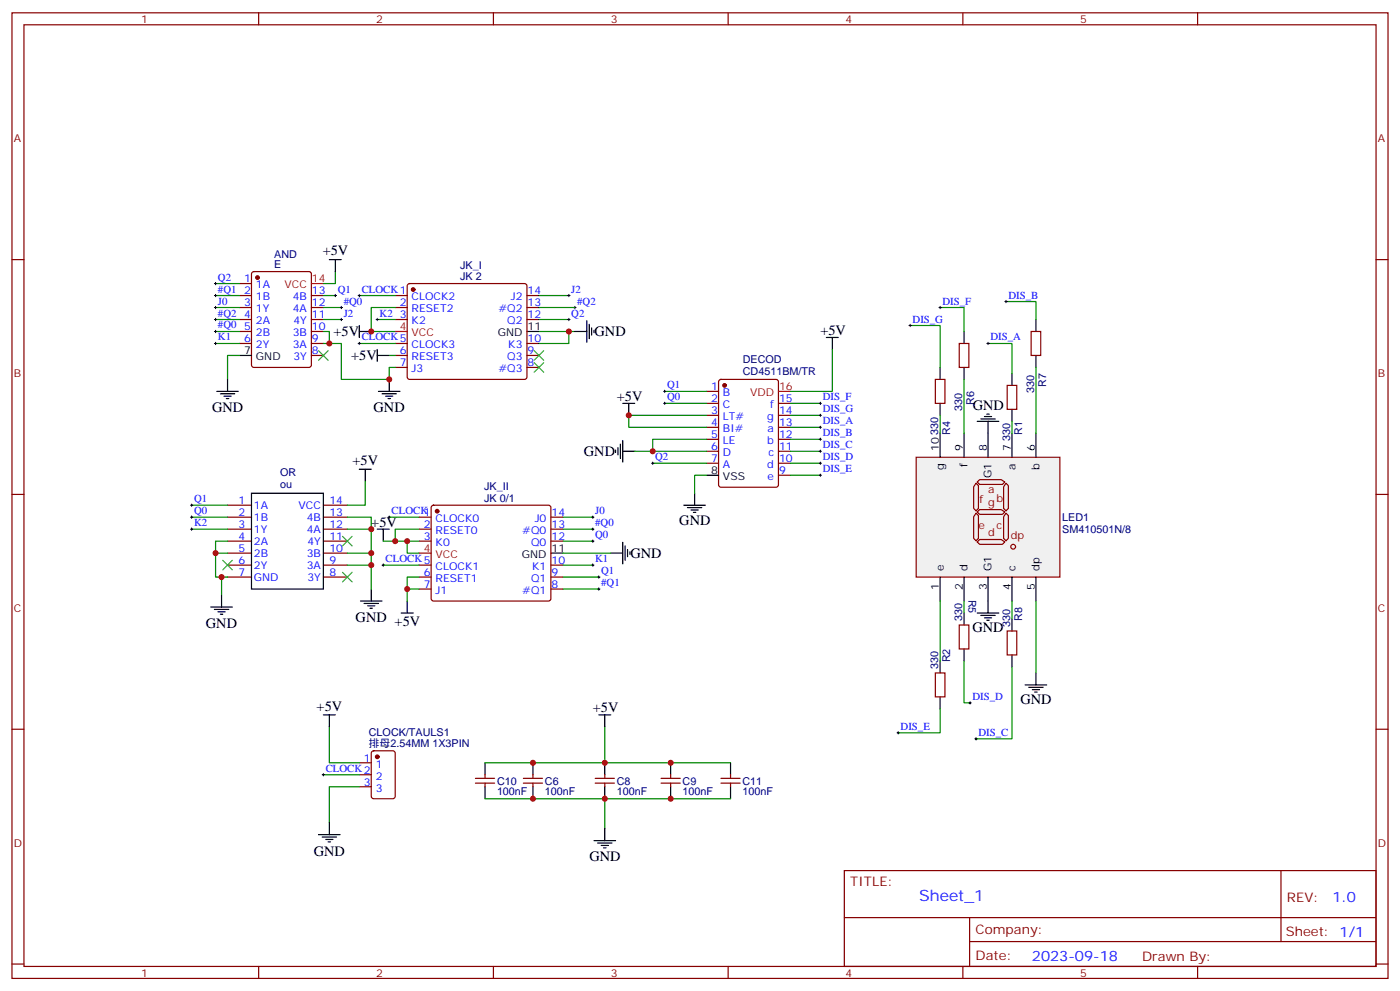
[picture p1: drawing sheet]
<svg xmlns="http://www.w3.org/2000/svg" width="412mm" height="292mm" viewBox="0 0 412 292" stroke-linecap="round" stroke-linejoin="round" font-family="sans-serif">
<g fill="none" stroke="#870000" stroke-width=".35">
<path d="M3.5 3.8h405.4v284.3h-405.4zM7.1 7.3h398.2v277.3h-398.2zM76.2 3.8v3.5M145.3 3.8v3.5M214.5 3.8v3.5M283.6 3.8v3.5M352.8 3.8v3.5M3.5 76.4h3.6M405.3 76.4h3.6M70.6 87h3.5M70.6 90.6h3.5M70.6 94.1h3.5"/>
<path d="M70.6 83.5h3.5M70.6 97.6h3.5M74.3 80.2l.5-.2h16.2l.7 .4v27.1l-.4 .6-16.5 .1-.7-.5v-27zM91.7 87h3.5M91.7 90.6h3.5M91.7 94.1h3.5M91.7 97.6h3.5M116.4 87h3.5M116.4 90.6h3.5M116.4 94.1h3.5M120.2 83.7l.4-.2h33.9l.5 .2 .2 .5v26.8l-.2 .5-.5 .2h-33.9l-.4-.2-.3-.5v-26.8zM155.2 87h3.5"/>
<path d="M155.2 90.6h3.5M155.2 94.1h3.5M70.6 101.1h3.5M91.7 101.1h3.5M91.7 104.7h3.5M116.4 101.1h3.5M116.4 104.7h3.5M116.4 108.2h3.5M155.2 101.1h3.5M155.2 104.7h3.5M155.2 108.2h3.5M208.1 115.3h3.6"/>
<path d="M208.1 118.8h3.6M211.9 111.9l.5-.2h16.2l.7 .5v30.6l-.5 .6-16.4 .1-.7-.5v-30.6zM229.3 118.8h3.5M208.1 122.3h3.6M208.1 125.8h3.6M208.1 129.4h3.6M208.1 132.9h3.6M208.1 136.4h3.6M229.3 122.3h3.5M229.3 125.8h3.5M229.3 129.4h3.5M229.3 132.9h3.5"/>
<path d="M229.3 136.4h3.5M229.3 139.9h3.5M3.5 145.6h3.6M123.5 152.3h3.5M123.5 155.8h3.5M123.5 159.3h3.5M127.2 149l.5-.2h33.9l.5 .2 .2 .5v26.8l-.3 .5-.4 .2h-33.9l-.5-.2-.2-.5v-26.8zM162.3 152.3h3.5M162.3 155.8h3.5M162.3 159.3h3.5M405.3 145.6h3.6M123.5 166.4h3.5"/>
<path d="M123.5 169.9h3.5M123.5 173.5h3.5M162.3 166.4h3.5M162.3 169.9h3.5M162.3 173.5h3.5M3.5 214.7h3.6M405.3 214.7h3.6M248.7 256.4h156.6v28.2h-156.6zM377.3 256.4v20.9M248.7 270.2h156.5M285.6 277.3h119.6M285.6 270.2v14.1"/>
<path d="M3.5 283.9h3.6M76.2 284.6v3.5M145.3 284.6v3.5M214.5 284.6v3.5M283.6 284.6v3.5M352.8 284.6v3.5M405.3 283.9h3.6"/>
</g>
<path d="M155.2 97.6h3.5M70.6 104.7h3.5M208.1 139.9h3.6M162.3 162.9h3.5" fill="none" stroke="#000" stroke-width=".35"/>
<path d="M91.7 83.5h3.5M116.4 97.6h3.5M229.3 115.3h3.5M123.5 162.9h3.5" fill="none" stroke="#f00" stroke-width=".35"/>
<g fill="#870000" stroke="#870000" stroke-width=".35">
<circle cx="121.7" cy="85.3" r=".53"/>
<circle cx="128.8" cy="150.5" r=".53"/>
<circle cx="75.8" cy="81.7" r=".53"/>
<circle cx="213.4" cy="113.5" r=".53"/>
</g>
<path d="M269.9 134.7h42.3v35.2h-42.3z" fill="#f0f0f0" stroke="#870000" stroke-width=".35"/>
<path d="M276.9 127.6v7.1M284 127.6v7.1M291 127.6v7.1M298.1 127.6v7.1M305.2 127.6v7.1M276.9 169.9v7.1M284 169.9v7.1M298.1 169.9v7.1M305.2 169.9v7.1" fill="none" stroke="#000" stroke-width=".35"/>
<path d="M287.5 142.3l.7 .7v6.7l-.7 .7-.7-.7v-6.3zM287.5 151.1l.7 .7v6.7l-.7 .7-.7-.7v-6.3zM287.9 141.9l.7-.7h6.3l1.1 .7-.7 .7h-6.7zM287.9 150.8l.7-.7h6.3l1.1 .7-.7 .7h-6.7zM287.9 159.6l.7-.7h6.3l1.1 .7-.7 .7h-6.7zM296.3 142.3l.7 .7v6.7l-.7 .7-.7-.7v-6.3zM296.3 151.1l.7 .7v6.7l-.7 .7-.7-.7v-6.3z" fill="none" stroke="#870000" stroke-width=".35"/>
<circle cx="298.5" cy="161" r=".71" fill="#f0f0f0" stroke="#870000" stroke-width=".35"/>
<g fill="none" stroke="#000" stroke-width=".35">
<path d="M97 76.4h3.5M98.8 76.4v3.6M105.8 97.6h3.6M105.8 95.8v3.6M169.3 97.6h3.6M172.9 94.4v6.4M173.6 95.5v4.2M174.3 96.6v2.1M175 97.3v.7M243.4 99.4h3.5M245.2 99.4v3.5M284 97.6v3.5"/>
<path d="M305.2 94.1v3.5M63.9 115.3h6.3M64.9 116h4.2M66 116.7h2.1M66.7 117.4h.7M67 111.7v3.6M111.1 104.7h3.6M111.1 102.9v3.5M111.5 115.3h6.3M112.5 116h4.3M113.6 116.7h2.1M114.3 117.4h.7"/>
<path d="M114.7 111.7v3.6M183.4 118.8h3.6M185.2 118.8v3.5M276.9 108.2v3.5M276.9 118.8v3.5M284 108.2v3.5M298.1 110v3.5M305.2 104.7v3.5M105.8 138.2h3.6M107.6 138.2v3.5M181.3 132.5v.7M182 131.8v2.1"/>
<path d="M182.7 130.8v4.2M183.4 132.9h3.6M183.4 129.7v6.4M287.9 124.1h6.3M288.9 123.4h4.3M290 122.7h2.1M290.7 122h.7M291 124.1v3.5M298.1 120.5v3.6M74.1 145.2h21.1v28.3h-21.1zM111.1 155.8h3.6M112.9 155.8v3.5"/>
<path d="M183.4 159.7v6.4M201.4 148.8h6.4M202.5 149.5h4.2M203.6 150.2h2.1M204.3 150.9h.7M204.6 145.2v3.6M62.1 178.8h6.3M63.1 179.5h4.3M65.3 175.2v3.6M106.2 177h6.3M107.2 177.7h4.3M108.3 178.4h2.1"/>
<path d="M109 179.1h.7M109.4 173.5v3.5M119.9 177v3.5M179.9 162.9h3.5M184.1 160.8v4.2M184.9 161.8v2.1M185.6 162.5v.7M291 169.9v10.6M64.2 180.2h2.1M64.9 180.9h.7M118.2 180.5h3.5M276.9 194.6v3.6"/>
<path d="M284 180.5v3.5M284 191.1v3.5M287.9 180.5h6.3M288.9 181.2h4.3M290 181.9h2.1M290.7 182.6h.7M298.1 182.3v3.5M298.1 192.9v3.5M305.2 198.2v3.5M95.2 210.5h3.6M97 210.5v3.5M176.4 210.5h3.5"/>
<path d="M178.2 210.5v3.5M276.9 205.2v3.5M302 201.7h6.3M303 202.4h4.3M304.1 203.1h2.1M304.8 203.8h.7M142.9 224.6v3.5M142.9 231.7v3.5M157 224.6v3.5M157 231.7v3.5M178.2 224.6v3.5M178.2 231.7v3.5"/>
<path d="M197.6 224.6v3.5M197.6 231.7v3.5M215.2 224.6v3.5M215.2 231.7v3.5M93.8 245.8h6.4M94.9 246.5h4.2M96 247.2h2.1M96.7 247.9h.7M97 242.3v3.5M175 247.5h6.3M176 248.2h4.3M177.1 249h2.1"/>
<path d="M177.8 249.7h.7M178.2 244v3.5"/>
</g>
<g fill="none" stroke="#870000" stroke-width=".35">
<path d="M303.7 97.6h2.9v7.1h-2.9zM275.5 111.7h2.8v7.1h-2.8zM282.6 101.1h2.8v7.1h-2.8zM296.7 113.5h2.8v7h-2.8zM67 148.8h7.1M67 152.3h7.1M67 155.8h7.1M67 159.3h7.1M95.2 148.8h7.1M95.2 152.3h7.1M95.2 155.8h7.1M95.2 159.3h7.1"/>
<path d="M67 162.9h7.1M67 166.4h7.1M67 169.9h7.1M95.2 162.9h7.1M95.2 166.4h7.1M95.2 169.9h7.1M275.5 198.2h2.8v7h-2.8zM282.6 184h2.8v7.1h-2.8zM296.7 185.8h2.8v7.1h-2.8zM105.8 224.6h3.6M105.8 228.1h3.6M105.8 231.7h3.6"/>
<path d="M109.6 221.3l.5-.2h5.6l.7 .4v13l-.4 .6-5.9 .1-.7-.5v-12.9zM140.1 230.6h5.6M140.1 229.2h5.6M142.9 228.1v1.1M142.9 230.6v1.1M154.2 230.6h5.6M154.2 229.2h5.6M157 228.1v1.1M157 230.6v1.1M175.3 230.6h5.7M175.3 229.2h5.7M178.2 228.1v1.1"/>
<path d="M178.2 230.6v1.1M194.7 230.6h5.7M194.7 229.2h5.7M197.6 228.1v1.1M197.6 230.6v1.1M212.4 230.6h5.6M212.4 229.2h5.6M215.2 228.1v1.1M215.2 230.6v1.1"/>
</g>
<g fill="none" stroke="#008700" stroke-width=".35">
<path d="M98.8 80v3.5h-3.6M63.5 83.5h7.1M63.5 87h7.1M63.5 90.6h7.1M63.5 94.1h7.1M63.5 97.6h7.1M95.2 97.6h1.8v3.5h3.5v10.6h14.2v-3.5h1.7M95.2 87h3.6M95.2 90.6h5.3M95.2 94.1h5.3M105.8 87h10.6M111.1 94.1h5.3"/>
<path d="M116.4 90.6h-7v7h7M158.7 87h8.9M158.7 90.6h10.6M158.7 94.1h8.9M158.7 97.6h10.6M167.6 97.6v3.5h-8.9M268.1 95.8h8.8v12.4M276.9 90.6h7.1v7M296.3 88.8h8.9v5.3M63.5 101.1h7.1M70.6 104.7h-3.6v7M95.2 101.1h1.8"/>
<path d="M105.8 101.1h10.6M114.7 104.7h1.7M195.8 115.3h12.3M195.8 118.8h12.3M232.8 118.8h8.9M245.2 102.9v12.4h-12.4M284 111.7v15.9M291 101.1h7.1v8.9M305.2 108.2v19.4M187 132.9h21.1M192.3 136.4h15.8M208.1 129.4h-15.8v3.5"/>
<path d="M208.1 122.3h-22.9v3.5h22.9M208.1 139.9h-3.5v5.3M232.8 136.4h8.9M232.8 132.9h8.9M232.8 122.3h8.9M232.8 125.8h8.9M232.8 129.4h8.9M232.8 139.9h8.9M276.9 122.3v5.3M298.1 124.1v3.5M56.4 152.3h10.6M56.4 148.8h10.6"/>
<path d="M56.4 155.8h10.6M67 159.3h-3.5v10.6h1.8M102.3 152.3h7.1v10.6M102.3 155.8h7.1M107.6 141.7v7.1h-5.3M112.9 159.3h10.6M114.7 152.3h8.8M119.9 159.3v3.6h3.6M123.5 155.8h-7.1v3.5M165.8 152.3h8.8M165.8 159.3h8.8M165.8 155.8h8.8"/>
<path d="M63.5 162.9h3.5M67 169.9h-1.7v5.3M102.3 166.4h7.1v7.1M102.3 162.9h7.1v3.5M112.9 166.4h10.6M123.5 173.5h-3.6v3.5M123.5 169.9h-3.6v3.6M165.8 166.4h8.8M165.8 162.9h14.1M165.8 169.9h10.6M165.8 173.5h10.6M276.9 177v17.6"/>
<path d="M284 177v3.5M298.1 177v5.3M305.2 177v21.2M284 194.6v12.4h1.8M298.1 196.4v21.2h-10.6M97 214v10.6h8.8M178.2 214v10.6M276.9 208.7v7.1h-12.3M95.2 228.1h10.6M105.8 231.7h-8.8v10.6M142.9 235.2h72.3M142.9 224.6h72.3"/>
<path d="M178.2 235.2v8.8"/>
</g>
<g fill="none" stroke="#000" stroke-width=".29">
<path d="M63.1 90.6h.8M63.1 83.5h.8M63.1 87h.8M63.1 94.1h.8M63.1 97.6h.8M63.5 83.1v.8M63.5 86.7v.7M63.5 90.2v.7M63.5 93.7v.7M63.5 97.3v.7M98.4 87h.7M98.8 86.7v.7"/>
<path d="M100.2 90.6h.7M100.2 94.1h.7M100.5 90.2v.7M100.5 93.7v.7M105.5 87h.7M105.8 86.7v.7M110.8 94.1h.7M111.1 93.7v.7M167.2 87h.7M167.2 94.1h.7M167.6 86.7v.7M167.6 93.7v.7"/>
<path d="M169 90.6h.7M169.3 90.2v.7M267.8 95.8h.7M268.1 95.5v.7M276.6 90.6h.7M276.9 90.2v.7M296 88.8h.7M296.3 88.4v.7M63.1 101.1h.8M63.5 100.8v.7M105.5 101.1h.7M105.8 100.8v.7"/>
<path d="M195.4 118.8h.7M195.4 115.3h.7M195.8 114.9v.7M195.8 118.4v.7M241.3 118.8h.7M241.7 118.4v.7M290.7 101.1h.7M291 100.8v.7M191.9 136.4h.7M192.3 136.1v.7M241.3 136.4h.7M241.3 139.9h.7"/>
<path d="M241.3 132.9h.7M241.3 129.4h.7M241.3 125.8h.7M241.3 122.3h.7M241.7 122v.7M241.7 125.5v.7M241.7 129v.7M241.7 132.5v.7M241.7 136.1v.7M241.7 139.6v.7M56.1 152.3h.7M56.1 148.8h.7"/>
<path d="M56.1 155.8h.7M56.4 148.4v.7M56.4 151.9v.7M56.4 155.5v.7M114.3 152.3h.7M114.7 151.9v.7M174.3 152.3h.7M174.3 155.8h.7M174.3 159.3h.7M174.6 151.9v.7M174.6 155.5v.7M174.6 159v.7"/>
<path d="M112.5 166.4h.7M112.9 166.1v.7M174.3 166.4h.7M174.6 166.1v.7M176 173.5h.7M176 169.9h.7M176.4 169.6v.7M176.4 173.1v.7M264.2 215.8h.7M264.6 215.4v.7M285.4 207h.7M285.8 206.6v.7"/>
<path d="M287.2 217.6h.7M287.5 217.2v.7M94.9 228.1h.7M95.2 227.8v.7"/>
</g>
<circle cx="111.1" cy="222.8" r=".53" fill="#870000" stroke="#870000" stroke-width=".35"/>
<path d="M93.8 103.3l2.9 2.8M96.7 103.3l-2.9 2.8M157.3 103.3l2.9 2.8M157.3 106.8l2.9 2.8M160.2 103.3l-2.9 2.8M160.2 106.8l-2.9 2.8M100.9 157.9l2.8 2.9M103.7 157.9l-2.8 2.9M65.6 165l2.8 2.8M68.4 165l-2.8 2.8M100.9 168.5l2.8 2.8M103.7 168.5l-2.8 2.8" fill="none" stroke="#3c3" stroke-width=".35"/>
<g fill="#c00">
<circle cx="192.3" cy="132.9" r=".88"/>
<circle cx="185.2" cy="122.3" r=".88"/>
<circle cx="157" cy="235.2" r=".88"/>
<circle cx="178.2" cy="235.2" r=".88"/>
<circle cx="197.6" cy="235.2" r=".88"/>
<circle cx="197.6" cy="224.6" r=".88"/>
<circle cx="178.2" cy="224.6" r=".88"/>
<circle cx="157" cy="224.6" r=".88"/>
<circle cx="119.9" cy="159.3" r=".88"/>
<circle cx="109.4" cy="97.6" r=".88"/>
<circle cx="167.6" cy="97.6" r=".88"/>
<circle cx="119.9" cy="173.5" r=".88"/>
<circle cx="116.4" cy="159.3" r=".88"/>
<circle cx="114.7" cy="111.7" r=".88"/>
<circle cx="97" cy="101.1" r=".88"/>
<circle cx="109.4" cy="166.4" r=".88"/>
<circle cx="109.4" cy="162.9" r=".88"/>
<circle cx="109.4" cy="155.8" r=".88"/>
<circle cx="65.3" cy="169.9" r=".88"/>
<circle cx="63.5" cy="162.9" r=".88"/>
</g>
<text font-size="4.6" fill="#00f" x="270.8" y="265.4">Sheet_1</text>
<g font-size="4.2">
<text x="95.1" y="75.2">+5V</text>
<text x="98.2" y="98.9">+5V</text>
<text x="175.2" y="98.9">GND</text>
<text x="241.7" y="98.7">+5V</text>
<text x="103.4" y="106.1">+5V</text>
<text x="181.7" y="118.1">+5V</text>
<text x="62.5" y="121.2">GND</text>
<text x="110.1" y="121.4">GND</text>
<text x="286.5" y="120.7">GND</text>
<text x="103.8" y="137">+5V</text>
<text x="172" y="134.3">GND</text>
<text x="109.4" y="155.1">+5V</text>
<text x="200.1" y="154.7">GND</text>
<text x="185.7" y="164.2">GND</text>
<text x="60.7" y="184.9">GND</text>
<text x="104.8" y="183.2">GND</text>
<text x="116.2" y="184.4">+5V</text>
<text x="286.5" y="186.2">GND</text>
<text x="93.3" y="209.3">+5V</text>
<text x="174.6" y="209.8">+5V</text>
<text x="300.6" y="207.3">GND</text>
<text x="92.4" y="252">GND</text>
<text x="173.6" y="253.5">GND</text>
</g>
<g font-size="4.2" fill="#00f">
<text x="392.5" y="265.6">1.0</text>
<text x="304" y="283">2023-09-18</text>
</g>
<g font-size="3.9" fill="#800">
<text x="250.5" y="260.9">TITLE:</text>
<text x="379.1" y="265.6">REV:</text>
<text x="287.4" y="275.1">Company:</text>
<text x="378.7" y="275.8">Sheet: 1/1</text>
<text x="287.4" y="282.8">Date:</text>
<text x="336.4" y="282.9">Drawn By:</text>
</g>
<g font-size="3.2" fill="#800">
<text x="41.6" y="6.8">1</text>
<text x="110.8" y="6.8">2</text>
<text x="179.9" y="6.8">3</text>
<text x="249.1" y="6.8">4</text>
<text x="318.2" y="6.8">5</text>
<text x="4.1" y="41.9">A</text>
<text x="405.9" y="41.9">A</text>
<text x="4.1" y="111">B</text>
<text x="405.9" y="111">B</text>
<text x="288.6" y="148.1">f</text>
<text x="291" y="145.2">a</text>
<text x="291" y="149.1">g</text>
<text x="293.5" y="147.7">b</text>
<text x="288.2" y="155.8">e</text>
<text x="293.5" y="155.8">c</text>
<text x="291" y="157.9">d</text>
<text x="297.7" y="158.6">dp</text>
<text x="4.1" y="180.2">C</text>
<text x="405.9" y="180.2">C</text>
<text x="4.1" y="249.3">D</text>
<text x="405.9" y="249.3">D</text>
<text x="41.6" y="287.6">1</text>
<text x="110.8" y="287.6">2</text>
<text x="179.9" y="287.6">3</text>
<text x="249.1" y="287.6">4</text>
<text x="318.2" y="287.6">5</text>
</g>
<g font-size="3.2" fill="#000080">
<text x="80.8" y="75.9">AND</text>
<text x="80.8" y="78.8">E</text>
<text x="135.6" y="82.4">JK 2</text>
<text x="135.6" y="79.1">JK_I</text>
<text x="218.8" y="106.8">DECOD</text>
<text x="218.8" y="110.3">CD4511BM/TR</text>
<text x="308.2" y="113.9" transform="rotate(-90 308.2 113.9)">R7</text>
<text x="287" y="119.2" transform="rotate(-90 287 119.2)">R6</text>
<text x="304.6" y="115.9" transform="rotate(-90 304.6 115.9)">330</text>
<text x="283.5" y="121.2" transform="rotate(-90 283.5 121.2)">330</text>
<text x="276.4" y="128.2" transform="rotate(-90 276.4 128.2)">330</text>
<text x="279.9" y="128" transform="rotate(-90 279.9 128)">R4</text>
<text x="297.6" y="130" transform="rotate(-90 297.6 130)">330</text>
<text x="301.1" y="128" transform="rotate(-90 301.1 128)">R1</text>
<text x="82.5" y="143.8">ou</text>
<text x="82.5" y="140.3">OR</text>
<text x="142.6" y="147.7">JK 0/1</text>
<text x="142.6" y="144.3">JK_II</text>
<text x="312.9" y="153.4">LED1</text>
<text x="312.9" y="156.9">SM410501N/8</text>
<text x="285.3" y="176.5" transform="rotate(90 285.3 176.5)">R5</text>
<text x="283.5" y="182.9" transform="rotate(-90 283.5 182.9)">330</text>
<text x="297.6" y="184.7" transform="rotate(-90 297.6 184.7)">330</text>
<text x="301.1" y="182.7" transform="rotate(-90 301.1 182.7)">R8</text>
<text x="276.4" y="197" transform="rotate(-90 276.4 197)">330</text>
<text x="279.9" y="195.1" transform="rotate(-90 279.9 195.1)">R2</text>
<text x="108.7" y="219.9">排母2.54MM 1X3PIN</text>
<text x="108.7" y="216.7">CLOCK/TAULS1</text>
<text x="146.4" y="231">C10</text>
<text x="160.5" y="231">C6</text>
<text x="181.7" y="231">C8</text>
<text x="201.1" y="231">C9</text>
<text x="218.7" y="231">C11</text>
<text x="146.4" y="234.2">100nF</text>
<text x="160.5" y="234.2">100nF</text>
<text x="181.7" y="234.2">100nF</text>
<text x="201.1" y="234.2">100nF</text>
<text x="218.7" y="234.2">100nF</text>
</g>
<g font-size="3.2" fill="#00f">
<text x="64.2" y="82.6">Q2</text>
<text x="71.9" y="83.1">1</text>
<text x="64.2" y="86.1">#Q1</text>
<text x="64.2" y="89.7">J0</text>
<text x="71.9" y="86.7">2</text>
<text x="75.4" y="84.9">1A</text>
<text x="75.4" y="88.4">1B</text>
<text x="86.2" y="88.4">4B</text>
<text x="91.9" y="86.7">13</text>
<text x="99.5" y="86.1">Q1</text>
<text x="101.2" y="89.7">#Q0</text>
<text x="106.5" y="86.1">CLOCK1</text>
<text x="121.2" y="88.4">CLOCK2</text>
<text x="150.5" y="88.4">J2</text>
<text x="155.4" y="86.7">14</text>
<text x="168.3" y="86.1">J2</text>
<text x="170" y="89.7">#Q2</text>
<text x="277.6" y="89.7">DIS_F</text>
<text x="297" y="87.9">DIS_B</text>
<text x="64.2" y="93.2">#Q2</text>
<text x="71.9" y="90.2">3</text>
<text x="71.9" y="93.7">4</text>
<text x="75.4" y="92">1Y</text>
<text x="75.4" y="95.5">2A</text>
<text x="86.2" y="92">4A</text>
<text x="86.4" y="95.5">4Y</text>
<text x="91.9" y="93.7">11</text>
<text x="91.9" y="90.2">12</text>
<text x="101.2" y="93.2">J2</text>
<text x="111.8" y="93.2">K2</text>
<text x="117.8" y="93.7">3</text>
<text x="117.8" y="90.2">2</text>
<text x="121.2" y="95.5">K2</text>
<text x="121.2" y="92">RESET2</text>
<text x="146.8" y="92">#Q2</text>
<text x="149.4" y="95.5">Q2</text>
<text x="155.4" y="90.2">13</text>
<text x="155.4" y="93.7">12</text>
<text x="168.3" y="93.2">Q2</text>
<text x="268.8" y="95">DIS_G</text>
<text x="64.2" y="96.7">#Q0</text>
<text x="64.2" y="100.3">K1</text>
<text x="71.9" y="97.3">5</text>
<text x="71.9" y="100.8">6</text>
<text x="75.4" y="99">2B</text>
<text x="86.2" y="99">3B</text>
<text x="91.9" y="100.8">9</text>
<text x="91.9" y="97.3">10</text>
<text x="106.5" y="100.3">CLOCK5</text>
<text x="155.4" y="100.8">10</text>
<text x="291.7" y="100.3">DIS_A</text>
<text x="75.4" y="102.6">2Y</text>
<text x="86.2" y="102.6">3A</text>
<text x="86.4" y="106.1">3Y</text>
<text x="91.9" y="104.3">8</text>
<text x="117.8" y="107.8">7</text>
<text x="117.8" y="104.3">6</text>
<text x="121.2" y="106.1">RESET3</text>
<text x="121.2" y="102.6">CLOCK3</text>
<text x="149.4" y="106.1">Q3</text>
<text x="149.7" y="102.6">K3</text>
<text x="155.4" y="104.3">9</text>
<text x="155.4" y="107.8">8</text>
<text x="121.2" y="109.6">J3</text>
<text x="146.8" y="109.6">#Q3</text>
<text x="196.5" y="117.9">Q0</text>
<text x="196.5" y="114.4">Q1</text>
<text x="209.5" y="114.9">1</text>
<text x="209.5" y="118.4">2</text>
<text x="213" y="116.7">B</text>
<text x="229.5" y="118.4">15</text>
<text x="242.4" y="117.9">DIS_F</text>
<text x="209.5" y="122">3</text>
<text x="209.5" y="125.5">4</text>
<text x="213" y="120.2">C</text>
<text x="213" y="123.7">LT#</text>
<text x="226" y="123.7">g</text>
<text x="226.9" y="120.2">f</text>
<text x="229.5" y="125.5">13</text>
<text x="229.5" y="122">14</text>
<text x="242.4" y="125">DIS_A</text>
<text x="242.4" y="121.4">DIS_G</text>
<text x="209.5" y="129">5</text>
<text x="213" y="127.2">BI#</text>
<text x="213" y="130.8">LE</text>
<text x="226" y="130.8">b</text>
<text x="226.1" y="127.2">a</text>
<text x="229.5" y="129">12</text>
<text x="242.4" y="128.5">DIS_B</text>
<text x="193" y="135.5">Q2</text>
<text x="209.5" y="132.5">6</text>
<text x="209.5" y="136.1">7</text>
<text x="213" y="134.3">D</text>
<text x="213" y="137.8">A</text>
<text x="226" y="137.8">d</text>
<text x="226.3" y="134.3">c</text>
<text x="229.5" y="136.1">10</text>
<text x="229.5" y="132.5">11</text>
<text x="242.4" y="135.5">DIS_D</text>
<text x="242.4" y="132">DIS_C</text>
<text x="226.1" y="141.4">e</text>
<text x="229.5" y="139.6">9</text>
<text x="242.4" y="139.1">DIS_E</text>
<text x="57.1" y="147.9">Q1</text>
<text x="70.3" y="148.4">1</text>
<text x="74.8" y="149.8">1A</text>
<text x="87.9" y="149.8">VCC</text>
<text x="97" y="148.4">14</text>
<text x="57.1" y="151.4">Q0</text>
<text x="57.1" y="154.9">K2</text>
<text x="70.3" y="151.9">2</text>
<text x="70.3" y="155.5">3</text>
<text x="74.8" y="153.4">1B</text>
<text x="90.4" y="153.4">4B</text>
<text x="97" y="155.5">12</text>
<text x="97" y="151.9">13</text>
<text x="115.4" y="151.4">CLOCK1</text>
<text x="124.8" y="155.5">2</text>
<text x="128.3" y="153.7">CLOCK0</text>
<text x="157.5" y="153.7">J0</text>
<text x="162.5" y="151.9">14</text>
<text x="162.5" y="155.5">13</text>
<text x="175.3" y="151.4">J0</text>
<text x="175.3" y="154.9">#Q0</text>
<text x="70.3" y="159">4</text>
<text x="74.8" y="156.9">1Y</text>
<text x="74.8" y="160.4">2A</text>
<text x="90.4" y="156.9">4A</text>
<text x="90.6" y="160.4">4Y</text>
<text x="97" y="159">11</text>
<text x="124.8" y="159">3</text>
<text x="128.3" y="160.8">K0</text>
<text x="128.3" y="157.2">RESET0</text>
<text x="153.9" y="157.2">#Q0</text>
<text x="156.5" y="160.8">Q0</text>
<text x="162.5" y="159">12</text>
<text x="175.3" y="158.5">Q0</text>
<text x="70.3" y="162.5">5</text>
<text x="70.3" y="166.1">6</text>
<text x="74.8" y="163.9">2B</text>
<text x="74.8" y="167.5">2Y</text>
<text x="90.4" y="163.9">3B</text>
<text x="90.4" y="167.5">3A</text>
<text x="97" y="166.1">9</text>
<text x="97" y="162.5">10</text>
<text x="113.6" y="165.5">CLOCK5</text>
<text x="128.3" y="167.8">CLOCK1</text>
<text x="156.8" y="167.8">K1</text>
<text x="162.5" y="166.1">10</text>
<text x="175.3" y="165.5">K1</text>
<text x="70.3" y="169.6">7</text>
<text x="74.8" y="171">GND</text>
<text x="90.6" y="171">3Y</text>
<text x="97" y="169.6">8</text>
<text x="124.8" y="173.1">7</text>
<text x="124.8" y="169.6">6</text>
<text x="128.3" y="171.3">RESET1</text>
<text x="156.5" y="171.3">Q1</text>
<text x="162.5" y="169.6">9</text>
<text x="162.5" y="173.1">8</text>
<text x="177.1" y="172.6">#Q1</text>
<text x="177.1" y="169.1">Q1</text>
<text x="128.3" y="174.9">J1</text>
<text x="153.9" y="174.9">#Q1</text>
<text x="286.5" y="206.1">DIS_D</text>
<text x="265.3" y="214.9">DIS_E</text>
<text x="288.2" y="216.7">DIS_C</text>
<text x="96" y="227.3">CLOCK2</text>
<text x="107.2" y="224.3">1</text>
<text x="110.7" y="226">1</text>
<text x="107.2" y="231.3">3</text>
<text x="110.7" y="229.6">2</text>
<text x="110.7" y="233.1">3</text>
</g>
<g font-size="3.2" fill="#f00">
<text x="91.9" y="83.1">14</text>
<text x="83.8" y="84.9">VCC</text>
<text x="117.8" y="97.3">4</text>
<text x="121.2" y="99">VCC</text>
<text x="220.9" y="116.7">VDD</text>
<text x="229.5" y="114.9">16</text>
<text x="124.8" y="162.5">4</text>
<text x="128.3" y="164.3">VCC</text>
</g>
<g font-size="3.2">
<text x="146.6" y="99">GND</text>
<text x="155.4" y="97.3">11</text>
<text x="71.9" y="104.3">7</text>
<text x="75.4" y="106.1">GND</text>
<text x="276.6" y="132.9" transform="rotate(-90 276.6 132.9)">10</text>
<text x="283.6" y="132.9" transform="rotate(-90 283.6 132.9)">9</text>
<text x="285" y="137.5" transform="rotate(-90 285 137.5)">f</text>
<text x="290.7" y="132.9" transform="rotate(-90 290.7 132.9)">8</text>
<text x="297.7" y="132.9" transform="rotate(-90 297.7 132.9)">7</text>
<text x="304.8" y="132.9" transform="rotate(-90 304.8 132.9)">6</text>
<text x="209.5" y="139.6">8</text>
<text x="213" y="141.4">VSS</text>
<text x="278" y="138.4" transform="rotate(-90 278 138.4)">g</text>
<text x="292.1" y="140.9" transform="rotate(-90 292.1 140.9)">G1</text>
<text x="299.2" y="138.3" transform="rotate(-90 299.2 138.3)">a</text>
<text x="306.2" y="138.4" transform="rotate(-90 306.2 138.4)">b</text>
<text x="153.7" y="164.3">GND</text>
<text x="162.5" y="162.5">11</text>
<text x="276.6" y="173.7" transform="rotate(-90 276.6 173.7)">1</text>
<text x="278" y="168.2" transform="rotate(-90 278 168.2)">e</text>
<text x="283.6" y="173.7" transform="rotate(-90 283.6 173.7)">2</text>
<text x="285" y="168.2" transform="rotate(-90 285 168.2)">d</text>
<text x="290.7" y="173.7" transform="rotate(-90 290.7 173.7)">3</text>
<text x="292.1" y="168.2" transform="rotate(-90 292.1 168.2)">G1</text>
<text x="297.7" y="173.7" transform="rotate(-90 297.7 173.7)">4</text>
<text x="299.2" y="168.2" transform="rotate(-90 299.2 168.2)">c</text>
<text x="304.8" y="173.7" transform="rotate(-90 304.8 173.7)">5</text>
<text x="306.2" y="168.2" transform="rotate(-90 306.2 168.2)">dp</text>
</g>
</svg>
